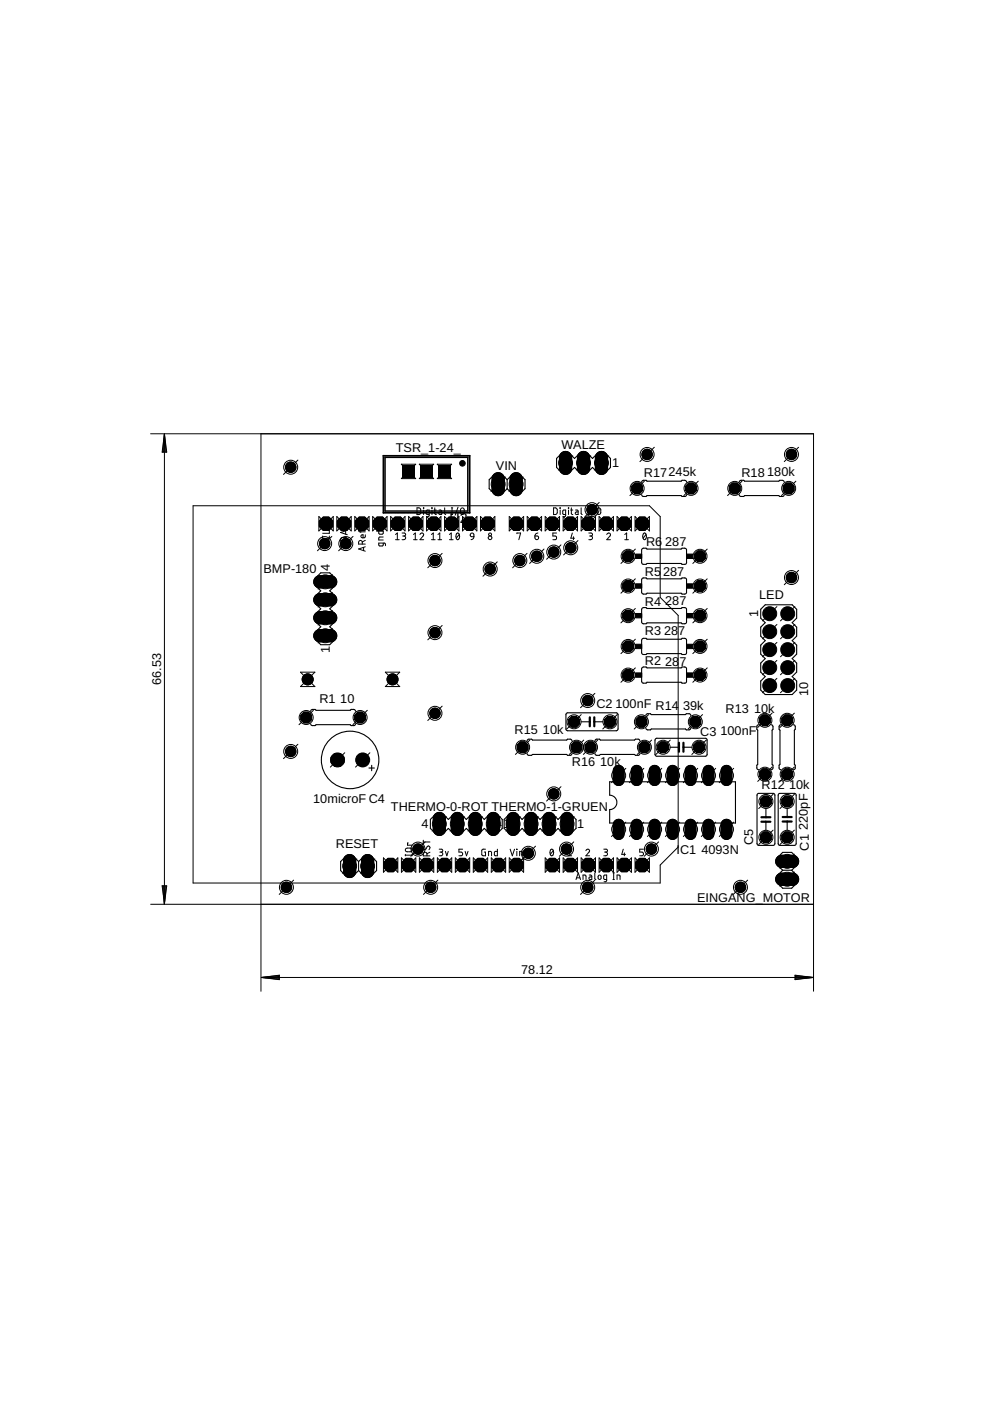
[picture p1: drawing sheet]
<svg xmlns="http://www.w3.org/2000/svg" width="210mm" height="297mm" viewBox="0 0 210 297" stroke-linecap="round" stroke-linejoin="round" font-family="sans-serif">
<g fill="none" stroke="#000" stroke-width=".21">
<path d="M31.9 92h140.6v118.2M34.9 92.1v99.5M34.9 92.1l.4 3.8h-.9zM34.9 92.1l-.2 3.8M34.9 92.1l.2 3.8M34.9 92.1l-.4 3.8M34.9 92.1l.3 3.8M55.3 92v118.2M63.2 97.5l-3.1 3.1M85.1 98.4h3l-3 3.1h3zM88.9 98.4h3l-3 3.1h3zM92.7 98.4h3.1l-3.1 3.1h3.1z"/>
<path d="M121.4 96.6l-3 3.1M125.2 96.6l-3 3.1M129.1 96.6l-3.1 3.1M138.7 94.8l-3 3.1M169.3 94.8l-3 3.1M40.9 107.2h96.8l2.3 2.3v17.2l3.8 3.8v49.1l-3.8 3.8v3.8h-99.1zM67.6 109.5l3.1 3.1v-3.1l-3.1 3.1zM68.4 113.6v.5l.3 .2 .9-.1 .2-.1v-.5M68.5 114.9l-.1 .5 .3 .1 .5-.5a.33 .33 0 0 1 .5-.1 .33 .33 0 0 1 .1 .4l-.2 .3M69.8 112.4v.7h-1.4M70.4 113.7l-3.1 3.1M71.4 109.5l3.1 3.1v-3.1l-3.1 3.1z"/>
<path d="M72.3 115.4l-.1 .5 .3 .2 .5-.6a.38 .38 0 0 1 .7 0 .38 .38 0 0 1-.3 .6M72.3 114h1.1l.2 .2v.5h-1.4zM73.3 112.6v.7M73.6 112.4l-1.4 .5 1.4 .5M74.8 113.7l-3 3.1M75.2 109.5l3.1 3.1v-3.1l-3.1 3.1zM76 112.4l.3 .4h1.1M76.5 112.4v.5M76.8 115.4v-.4a.39 .39 0 0 0-.4-.4 .39 .39 0 0 0-.4 .4v.4h1.4M77.1 116.1v.7M77.4 113.4v.5l-.6 .1a.33 .33 0 0 1-.3-.4 .33 .33 0 0 1 .5-.2v.6M77.4 115.9l-1.4 .5 1.4 .5"/>
<path d="M77.4 114.6l-.6 .3M79 109.5l3.1 3.1v-3.1l-3.1 3.1zM79.8 112.6h1.5l-.1 .5-.8 .1-.1-.6M81.3 115.1l-.2 .6h-.8v-.6h1.2l.2 .2v.4M81.3 113.9h-.8l-.2 .2v.4h1M82.8 109.5l3.1 3.1v-3.1l-3.1 3.1zM83.9 113.3l.3-.3v1.4M83.9 114.4h.7M85.2 113h.5l.3 .3-.2 .3h-.4M85.6 113.6a.39 .39 0 0 1 .4 .4 .39 .39 0 0 1-.4 .4h-.4M86.6 109.5l3.1 3.1v-3.1l-3.1 3.1zM87.7 114.4h.8"/>
<path d="M87.7 113.3l.4-.3v1.4M88.4 107.7h.6l.2 .2v.9l-.2 .3h-.6zM89 113.3a.38 .38 0 0 1 .6-.3 .38 .38 0 0 1 .1 .6l-.7 .8h.8M89.8 107.7l.1 .1zM89.8 108.1v1M90.4 109.5l3.1 3.1v-3.1l-3.1 3.1zM91 109.1l-.6-.1 .1-.8 .5-.1v1.2l-.1 .2-.5 .1M91.5 114.4h.8M91.5 113.3l.4-.3v1.4M91.5 107.7l.1 .1zM91.6 108.1v1M92 108.1h.5"/>
<path d="M92.2 107.7v1.2l.3 .2M92.9 114.4h.7M92.9 113.3l.3-.3v1.4M93.1 108.1l.5 .2v.8l-.5-.1 .1-.4 .4-.1M93.7 117.3l-3 3.1M94.3 109.5v3.1l3-3.1v3.1zM94.3 107.7v1.2l.2 .2M95.3 114.4h.8M95.3 113.3l.4-.3v1.4M95.7 107.7h.3M95.7 109.1h.3M95.8 107.7v1.4"/>
<path d="M96.8 113.1l.1-.1a.72 .72 0 0 1 .6 .7 .72 .72 0 0 1-.6 .7l-.2-.4zM97.1 107.5l-.6 1.7M97.4 113.3l-.7 .8M97.8 107.8l.2-.1 .3 .1 .1 .9a.39 .39 0 0 1-.4 .4 .39 .39 0 0 1-.4-.4zM98.1 109.5v3.1l3-3.1v3.1zM99.8 113.1l.3-.1 .3 .1 .1 .7-.7-.1-.1-.3zM100.5 113.8l-.1 .4-.5 .2M101.9 109.5l3 3.1v-3.1l-3 3.1zM105.4 119.1l-3 3.1M107.1 101.1l-3 3.1M108 109.5l3 3.1v-3.1l-3 3.1zM109.6 113.2v-.2h.8l-.4 1.4"/>
<path d="M110.9 101.1l-3 3.1M111.7 117.3l-3 3.1M111.8 109.5l3 3.1v-3.1l-3 3.1zM113.4 113.6h.5a.39 .39 0 0 1 .3 .5 .39 .39 0 0 1-.4 .3 .39 .39 0 0 1-.4-.4zM114 113l-.3 .1-.3 .5M115.3 116.4l-3 3.1M115.6 109.5v3.1l3-3.1v3.1zM117.4 107.7h.5l.2 .2 .1 .8-.3 .4h-.5zM118 113h-.8v.6h.5a.4 .4 0 0 1 .3 .4 .4 .4 0 0 1-.3 .4h-.5M118.7 107.7h.1M118.8 108.1v1M118.9 115.5l-3 3.1"/>
<path d="M119.4 109.5l3 3.1v-3.1l-3 3.1zM119.9 109.1l-.6-.1 .1-.8 .5-.1v1.2l-.1 .2-.4 .1M120.5 107.7l.1 .1zM120.5 108.1v1M121 108.1h.5M121.1 107.7v1.2l.4 .2M121.3 113l-.3 1.1h.8M121.6 113.8v.6M122 108.1l.5 .1 .1 .2v.7h-.5l-.1-.2v-.3l.6-.1M122.5 114.6l-3 3.1M123.2 107.7v1.2l.2 .2M123.2 109.5v3.1l3.1-3.1v3.1z"/>
<path d="M124.6 107.7h.3M124.6 109.1h.3M124.8 107.7v1.4M124.8 113l.7 .1 .1 .2-.1 .3h-.5M125.2 113.6a.39 .39 0 0 1 .4 .4 .39 .39 0 0 1-.4 .4h-.4M126.1 107.5l-.7 1.7M126.7 107.8l.3-.1 .3 .1 .1 .9a.39 .39 0 0 1-.4 .4 .39 .39 0 0 1-.4-.4zM127 109.5l3.1 3.1v-3.1l-3.1 3.1zM127 106.5l-3 3.1M128.7 113.3a.39 .39 0 0 1 .5-.3 .39 .39 0 0 1 .1 .6l-.6 .8h.7M130.8 109.5v3.1l3.1-3.1v3.1zM132.5 114.4h.7"/>
<path d="M132.5 113.3l.4-.3v1.4M134.6 109.5l3.1 3.1v-3.1l-3.1 3.1zM134.7 116.4l-3 3.1M136.4 113.1l.1-.1a.72 .72 0 0 1 .6 .7 .72 .72 0 0 1-.6 .7l-.2-.4zM136.6 102l-3 3.1M137 113.3l-.6 .8M148 102l-3 3.1M149.9 116.4l-3 3.1M157.3 102l-3 3.1M168.7 102l-3 3.1M70.5 133.3l-3.1 3M70.5 129.5l-3.1 3"/>
<path d="M70.5 125.6l-3.1 3.1M70.5 121.8l-3.1 3.1M93.7 132.6l-3 3.1M134.7 135.5l-3 3.1M134.7 129l-3 3.1M134.7 122.7l-3 3.1M149.9 135.5l-3 3.1M149.9 129l-3 3.1M149.9 122.7l-3 3.1M164.7 128.6l-3 3M164.7 132.4l-3 3M164.7 136.2l-3 3.1"/>
<path d="M168.5 136.2l-3 3.1M168.5 128.6l-3 3M168.5 132.4l-3 3M169.3 120.9l-3 3.1M63.2 157.8l-3.1 3M63.7 142.5h3.1l-3.1 3.1h3.1zM66.4 150.6l-3 3M73.1 159.6l-3.1 3M77.9 150.6l-3.1 3M78.4 159.6l-3 3M81.7 142.5h3.1l-3.1 3.1h3.1zM93.7 149.7l-3 3.1"/>
<path d="M112.3 156.9l-3 3.1M123.2 151.5l-3 3.1M123.8 156.9l-3.1 3.1M126.1 147l-3 3.1M126.7 156.9l-3 3.1M130.9 151.5l-3.1 3.1M134.7 141.6l-3 3.1M137.5 151.5l-3 3.1M138.2 156.9l-3.1 3.1M142.1 156.9l-3 3.1M148.9 151.5l-3 3.1M149.7 156.9l-3 3.1"/>
<path d="M149.9 141.6l-3 3.1M163.7 151.2l-3 3M164.7 140l-3 3.1M164.7 143.8l-3 3.1M168.4 151.2l-3 3M168.5 140l-3 3.1M168.5 143.8l-3 3.1M86 179.9l1-.1a.39 .39 0 0 1 .4 .4 .39 .39 0 0 1-.4 .4l-1-.1zM86.6 178.7h-.2v.5h1M89.7 178.1v.8M89.7 178.5h1.5M89.9 179.5l-.1 .1a.34 .34 0 0 0 .1 .5 .34 .34 0 0 0 .4-.1l.3-.5a.39 .39 0 0 1 .6 .1 .39 .39 0 0 1-.2 .5"/>
<path d="M90.1 178.5l-3 3M94.7 173.2l-3.1 3M98.5 173.2l-3.1 3M102.3 173.2l-3 3M106.1 173.2l-3 3M110.3 173.2l-3 3M113.5 179.4l-3 3M114.1 173.2l-3 3M117.9 173.2l-3 3M118.9 166.8l-3 3M121.6 178.5l-3 3M121.8 173.2l-3.1 3"/>
<path d="M132.7 174.3l-3.1 3.1M132.7 162.9l-3.1 3M136.5 174.3l-3 3.1M136.5 162.9l-3 3M139.6 178.5l-3 3M140.3 174.3l-3 3.1M140.3 162.9l-3 3M144.1 174.3l-3 3.1M144.1 162.9l-3 3M147.9 174.3l-3 3.1M147.9 162.9l-3 3M151.7 162.9l-3 3"/>
<path d="M151.7 174.3l-3 3.1M155.6 174.3l-3.1 3.1M155.6 162.9l-3.1 3M163.7 162.6l-3 3.1M163.9 168.4l-3 3M163.9 176l-3 3M168.4 162.6l-3 3.1M168.4 176l-3 3M168.4 168.4l-3 3M31.9 191.7h140.6M34.4 187.8h.9l-.4 3.8zM34.5 187.8l.4 3.8"/>
<path d="M34.7 187.8l.2 3.8M35.1 187.8l-.2 3.8M35.2 187.8l-.3 3.8M62.3 186.6l-3.1 3M75.6 182.1l-3 3M79.5 182.1l-3.1 3M81.3 181.9l3 3v-3l-3 3zM85.1 181.9l3.1 3v-3l-3.1 3zM85.9 181.3h1.5M85.9 181.1v.4M87.4 181.1v.4M88.9 181.9l3.1 3v-3l-3.1 3z"/>
<path d="M90.5 181.5v-.4a.39 .39 0 0 0-.4-.4 .39 .39 0 0 0-.4 .4v.4h1.5M91.2 180.7l-.7 .3M92.7 181.9l3.1 3v-3l-3.1 3zM92.8 186.6l-3 3M93.1 180l.6 .1 .2 .2-.2 .3-.4 .1M93.5 180.7a.39 .39 0 0 1 .4 .3 .39 .39 0 0 1-.4 .4h-.4M94.4 180.5l.3 .9 .3-.9M96.5 181.9l3.1 3v-3l-3.1 3zM98.1 180h-.8v.7h.5a.4 .4 0 0 1 .3 .3 .4 .4 0 0 1-.3 .4h-.5M98.6 180.5l.3 .9 .3-.9M100.4 181.9l3 3v-3l-3 3zM102.9 180l-.6 .1-.1 .1v.9l.1 .3h.6v-.7h-.2"/>
<path d="M103.6 181.4v-.9l.6 .1v.8M104.2 181.9l3 3v-3l-3 3zM105.5 180v1.4h-.6v-.8l.6-.1M108 181.9v3l3-3v3zM108.2 180l.4 1.4 .5-1.4M109.5 180l.1 .1zM109.6 180.5v.9M110.2 181.4v-.9l.6 .1v.8M115.6 181.9l3 3v-3l-3 3zM116.8 180.1h.1a.71 .71 0 0 1 .5 .6 .71 .71 0 0 1-.5 .7l-.3-.7zM117.3 180.4l-.6 .7M119.4 181.9v3l3-3v3z"/>
<path d="M120.4 181.4h.8M120.4 180.4l.4-.4v1.4M122.1 186.5l.5-1.4 .5 1.4M122.3 186.1h.7M123.2 181.9v3l3.1-3v3zM123.6 186.5v-1l.6 .2v.8M124.2 180.4a.38 .38 0 0 1 .6-.3 .38 .38 0 0 1 .1 .6l-.7 .7h.8M124.9 185.5l.5 .2 .1 .8-.6-.1 .1-.5h.5M126.1 185.1v1.1l.2 .3M126.1 186.6l-3 3M126.9 185.6l.3-.1 .2 .2v.6l-.2 .2-.3-.1-.1-.2zM127 181.9v3l3.1-3v3z"/>
<path d="M128 180l.6 .1 .2 .2-.2 .3-.4 .1M128.4 180.7a.39 .39 0 0 1 .4 .3 .39 .39 0 0 1-.4 .4h-.4M128.6 186.5l-.6-.1 .1-.8 .5-.1v1.2l-.1 .2h-.4M129.9 186.5h.4M129.9 185.1h.4M130.1 185.1v1.4M130.8 186.5v-1l.6 .2 .1 .8M130.8 181.9v3l3.1-3v3zM132.1 180l-.3 1.1h.8M132.4 180.8v.6M134.6 181.9v3l3.1-3v3zM136.4 180h-.8v.7h.5a.4 .4 0 0 1 .3 .3 .4 .4 0 0 1-.3 .4h-.5"/>
<path d="M158.5 186.6l-3 3M168.4 184.9l-3 3M168.4 181.1l-3 3M55.4 207.2h117M55.4 207.2l3.8-.4v.9zM55.4 207.2l3.8 .2M55.4 207.2l3.8 .4M59.2 207l-3.8 .2M59.2 206.8l-3.8 .4M168.6 206.8l3.8 .4-3.8 .5zM168.6 207l3.8 .2M168.6 206.8l3.8 .4"/>
<path d="M172.4 207.2l-3.8 .2M172.4 207.2l-3.8 .4"/>
<circle cx="61.6" cy="99.1" r="1.48"/>
<circle cx="119.9" cy="98.2" r="1.48"/>
<circle cx="123.7" cy="98.2" r="1.48"/>
<circle cx="127.5" cy="98.2" r="1.48"/>
<circle cx="137.2" cy="96.4" r="1.48"/>
<circle cx="167.8" cy="96.4" r="1.48"/>
<circle cx="68.8" cy="115.3" r="1.48"/>
<circle cx="73.3" cy="115.3" r="1.48"/>
<circle cx="92.2" cy="118.9" r="1.48"/>
<circle cx="103.9" cy="114" r=".39"/>
<circle cx="103.9" cy="113.3" r=".31"/>
<circle cx="105.6" cy="102.7" r="1.48"/>
<circle cx="109.4" cy="102.7" r="1.48"/>
<circle cx="110.2" cy="118.9" r="1.48"/>
<circle cx="113.8" cy="117.9" r="1.48"/>
<circle cx="117.4" cy="117.1" r="1.48"/>
<circle cx="121" cy="116.1" r="1.48"/>
<circle cx="125.5" cy="108.1" r="1.48"/>
<circle cx="133.2" cy="117.9" r="1.48"/>
<circle cx="135.1" cy="103.5" r="1.48"/>
<circle cx="146.5" cy="103.5" r="1.48"/>
<circle cx="148.4" cy="117.9" r="1.48"/>
<circle cx="155.8" cy="103.5" r="1.48"/>
<circle cx="167.2" cy="103.5" r="1.48"/>
<circle cx="69" cy="127.2" r="1.48"/>
<circle cx="69" cy="123.4" r="1.48"/>
<circle cx="69" cy="134.8" r="1.48"/>
<circle cx="69" cy="131" r="1.48"/>
<circle cx="92.2" cy="134.1" r="1.48"/>
<circle cx="103.9" cy="120.7" r="1.48"/>
<circle cx="133.2" cy="124.2" r="1.48"/>
<circle cx="133.2" cy="137.1" r="1.48"/>
<circle cx="133.2" cy="130.5" r="1.48"/>
<circle cx="148.4" cy="130.5" r="1.48"/>
<circle cx="148.4" cy="124.2" r="1.48"/>
<circle cx="148.4" cy="137.1" r="1.48"/>
<circle cx="163.2" cy="133.9" r="1.48"/>
<circle cx="163.2" cy="137.7" r="1.48"/>
<circle cx="163.2" cy="130.1" r="1.48"/>
<circle cx="167" cy="133.9" r="1.48"/>
<circle cx="167" cy="130.1" r="1.48"/>
<circle cx="167" cy="137.7" r="1.48"/>
<circle cx="167.8" cy="122.4" r="1.48"/>
<circle cx="61.6" cy="159.3" r="1.48"/>
<circle cx="64.9" cy="152.1" r="1.48"/>
<circle cx="76.3" cy="152.1" r="1.48"/>
<circle cx="92.2" cy="151.2" r="1.48"/>
<circle cx="110.8" cy="158.4" r="1.48"/>
<circle cx="121.7" cy="153" r="1.48"/>
<circle cx="122.2" cy="158.4" r="1.48"/>
<circle cx="124.6" cy="148.5" r="1.48"/>
<circle cx="125.2" cy="158.4" r="1.48"/>
<circle cx="129.3" cy="153" r="1.48"/>
<circle cx="133.2" cy="143.1" r="1.48"/>
<circle cx="136" cy="153" r="1.48"/>
<circle cx="136.6" cy="158.4" r="1.48"/>
<circle cx="140.6" cy="158.4" r="1.48"/>
<circle cx="147.4" cy="153" r="1.48"/>
<circle cx="148.2" cy="158.4" r="1.48"/>
<circle cx="148.4" cy="143.1" r="1.48"/>
<circle cx="162.2" cy="152.7" r="1.48"/>
<circle cx="163.2" cy="145.4" r="1.48"/>
<circle cx="163.2" cy="141.5" r="1.48"/>
<circle cx="166.9" cy="152.7" r="1.48"/>
<circle cx="167" cy="141.5" r="1.48"/>
<circle cx="167" cy="145.4" r="1.48"/>
<circle cx="71.6" cy="161.1" r="1.48"/>
<circle cx="76.9" cy="161.1" r="1.48"/>
<circle cx="93.2" cy="174.7" r="1.48"/>
<circle cx="97" cy="174.7" r="1.48"/>
<circle cx="100.8" cy="174.7" r="1.48"/>
<circle cx="104.6" cy="174.7" r="1.48"/>
<circle cx="108.8" cy="174.7" r="1.48"/>
<circle cx="112.6" cy="174.7" r="1.48"/>
<circle cx="116.4" cy="174.7" r="1.48"/>
<circle cx="117.4" cy="168.3" r="1.48"/>
<circle cx="120.2" cy="174.7" r="1.48"/>
<circle cx="131.2" cy="164.4" r="1.48"/>
<circle cx="131.2" cy="175.8" r="1.48"/>
<circle cx="135" cy="175.8" r="1.48"/>
<circle cx="135" cy="164.4" r="1.48"/>
<circle cx="138.8" cy="175.8" r="1.48"/>
<circle cx="138.8" cy="164.4" r="1.48"/>
<circle cx="142.6" cy="175.8" r="1.48"/>
<circle cx="142.6" cy="164.4" r="1.48"/>
<circle cx="146.4" cy="164.4" r="1.48"/>
<circle cx="146.4" cy="175.8" r="1.48"/>
<circle cx="150.2" cy="175.8" r="1.48"/>
<circle cx="150.2" cy="164.4" r="1.48"/>
<circle cx="154" cy="175.8" r="1.48"/>
<circle cx="154" cy="164.4" r="1.48"/>
<circle cx="162.2" cy="164.1" r="1.48"/>
<circle cx="162.4" cy="169.9" r="1.48"/>
<circle cx="162.4" cy="177.5" r="1.48"/>
<circle cx="166.9" cy="177.5" r="1.48"/>
<circle cx="166.9" cy="169.9" r="1.48"/>
<circle cx="166.9" cy="164.1" r="1.48"/>
<circle cx="60.7" cy="188.1" r="1.48"/>
<circle cx="74.1" cy="183.6" r="1.48"/>
<circle cx="77.9" cy="183.6" r="1.48"/>
<circle cx="88.6" cy="180" r="1.48"/>
<circle cx="91.3" cy="188.1" r="1.48"/>
<circle cx="112" cy="180.9" r="1.48"/>
<circle cx="120.1" cy="180" r="1.48"/>
<circle cx="124.6" cy="188.1" r="1.48"/>
<circle cx="138.1" cy="180" r="1.48"/>
<circle cx="157" cy="188.1" r="1.48"/>
<circle cx="166.9" cy="186.4" r="1.48"/>
<circle cx="166.9" cy="182.6" r="1.48"/>
</g>
<g fill="#000" stroke="#000" stroke-width=".21">
<path d="M81.2 96.6h.2l-.1 12.2zM85.4 98.7h2.4v2.5h-2.4zM89.2 98.7h2.4v2.5h-2.4zM93 98.7h2.4v2.5h-2.4zM81.2 96.6l18.5 .1zM118.9 96.2a1.29 1.29 0 0 1 1.4-.4 1.29 1.29 0 0 1 .9 1.1v2.5a1.3 1.3 0 0 1-1.3 1.2 1.3 1.3 0 0 1-1.3-1.2v-2.5zM122.7 96.2a1.29 1.29 0 0 1 1.4-.4 1.29 1.29 0 0 1 .9 1.1v2.5a1.3 1.3 0 0 1-1.3 1.2 1.3 1.3 0 0 1-1.3-1.2v-2.5zM126.5 96.2a1.29 1.29 0 0 1 1.4-.4 1.29 1.29 0 0 1 .9 1.1v2.5a1.3 1.3 0 0 1-1.3 1.2 1.3 1.3 0 0 1-1.3-1.2v-2.5zM81.2 108.7l18.5 .1zM99.5 96.6h.2l-.1 12.2zM104.6 100.7a1.29 1.29 0 0 1 1.4-.4 1.29 1.29 0 0 1 .9 1.1v2.5a1.3 1.3 0 0 1-1.3 1.2 1.3 1.3 0 0 1-1.3-1.2v-2.5zM108.4 100.7a1.29 1.29 0 0 1 1.4-.4 1.29 1.29 0 0 1 .9 1.1v2.5a1.3 1.3 0 0 1-1.3 1.2 1.3 1.3 0 0 1-1.3-1.2v-2.5z"/>
<path d="M134.7 117.5h1.4v.9h-1.4zM145.6 117.5h1.3v.9h-1.3zM66.8 134l.9-.5h2.5a1.3 1.3 0 0 1 1.2 1.3 1.3 1.3 0 0 1-1.2 1.3h-2.5a1.29 1.29 0 0 1-.9-2.1zM66.8 130.2l.9-.5h2.5a1.3 1.3 0 0 1 1.2 1.3 1.3 1.3 0 0 1-1.2 1.3h-2.5a1.29 1.29 0 0 1-.9-2.1zM66.8 126.3l.9-.4h2.5a1.3 1.3 0 0 1 1.2 1.3 1.3 1.3 0 0 1-1.2 1.3h-2.5a1.29 1.29 0 0 1-.9-2.2zM66.8 122.5l.9-.4h2.5a1.3 1.3 0 0 1 1.2 1.3 1.3 1.3 0 0 1-1.2 1.3h-2.5a1.29 1.29 0 0 1-.9-2.2zM134.7 136.6h1.4v.9h-1.4zM134.7 130.1h1.4v.9h-1.4zM134.7 123.8h1.4v.9h-1.4zM145.6 136.6h1.3v.9h-1.3zM145.6 130.1h1.3v.9h-1.3zM145.6 123.8h1.3v.9h-1.3z"/>
<path d="M134.7 142.7h1.4v.9h-1.4zM145.6 142.7h1.3v.9h-1.3zM92.2 172.7a1.29 1.29 0 0 1 1.3-.4 1.29 1.29 0 0 1 .9 1.1v2.6a1.3 1.3 0 0 1-1.2 1.1 1.3 1.3 0 0 1-1.3-1.1v-2.6zM96 172.7a1.29 1.29 0 0 1 1.3-.4 1.29 1.29 0 0 1 1 1.1v2.6a1.3 1.3 0 0 1-1.3 1.1 1.3 1.3 0 0 1-1.3-1.1v-2.6zM99.8 172.7a1.29 1.29 0 0 1 1.4-.4 1.29 1.29 0 0 1 .9 1.1v2.6a1.3 1.3 0 0 1-1.3 1.1 1.3 1.3 0 0 1-1.3-1.1v-2.6zM103.6 172.7a1.29 1.29 0 0 1 1.4-.4 1.29 1.29 0 0 1 .9 1.1v2.6a1.3 1.3 0 0 1-1.3 1.1 1.3 1.3 0 0 1-1.3-1.1v-2.6zM107.8 172.7a1.29 1.29 0 0 1 1.4-.4 1.29 1.29 0 0 1 .9 1.1v2.6a1.3 1.3 0 0 1-1.3 1.1 1.3 1.3 0 0 1-1.3-1.1v-2.6zM111.6 172.7a1.29 1.29 0 0 1 1.4-.4 1.29 1.29 0 0 1 .9 1.1v2.6a1.3 1.3 0 0 1-1.3 1.1 1.3 1.3 0 0 1-1.3-1.1v-2.6zM115.4 172.7a1.29 1.29 0 0 1 1.4-.4 1.29 1.29 0 0 1 .9 1.1v2.6a1.3 1.3 0 0 1-1.3 1.1 1.3 1.3 0 0 1-1.3-1.1v-2.6zM119.2 172.7a1.29 1.29 0 0 1 1.4-.4 1.29 1.29 0 0 1 .9 1.1v2.6a1.3 1.3 0 0 1-1.3 1.1 1.3 1.3 0 0 1-1.3-1.1v-2.6zM130.3 174.2a1.15 1.15 0 0 1 1.2-.5 1.15 1.15 0 0 1 .8 1v2.3a1.15 1.15 0 0 1-1.1 1 1.15 1.15 0 0 1-1.2-1v-2.3zM130.3 162.7a1.15 1.15 0 0 1 1.2-.4 1.15 1.15 0 0 1 .8 1v2.2a1.15 1.15 0 0 1-1.1 1 1.15 1.15 0 0 1-1.2-1v-2.2z"/>
<path d="M134.1 174.2a1.15 1.15 0 0 1 1.2-.5 1.15 1.15 0 0 1 .8 1v2.3a1.15 1.15 0 0 1-1.1 1 1.15 1.15 0 0 1-1.2-1v-2.3zM134.1 162.7a1.15 1.15 0 0 1 1.2-.4 1.15 1.15 0 0 1 .8 1v2.2a1.15 1.15 0 0 1-1.1 1 1.15 1.15 0 0 1-1.2-1v-2.2zM137.9 174.2a1.15 1.15 0 0 1 1.2-.5 1.15 1.15 0 0 1 .8 1v2.3a1.15 1.15 0 0 1-1.1 1 1.15 1.15 0 0 1-1.2-1v-2.3zM137.9 162.7a1.15 1.15 0 0 1 1.2-.4 1.15 1.15 0 0 1 .8 1v2.2a1.15 1.15 0 0 1-1.1 1 1.15 1.15 0 0 1-1.2-1v-2.2zM141.7 174.2a1.15 1.15 0 0 1 1.2-.5 1.15 1.15 0 0 1 .8 1v2.3a1.15 1.15 0 0 1-1.1 1 1.15 1.15 0 0 1-1.1-1v-2.3zM141.7 162.7a1.15 1.15 0 0 1 1.2-.4 1.15 1.15 0 0 1 .8 1v2.2a1.15 1.15 0 0 1-1.1 1 1.15 1.15 0 0 1-1.1-1v-2.2zM145.5 174.2a1.15 1.15 0 0 1 1.2-.5 1.15 1.15 0 0 1 .9 1v2.3a1.15 1.15 0 0 1-1.2 1 1.15 1.15 0 0 1-1.1-1v-2.3zM145.5 162.7a1.15 1.15 0 0 1 1.2-.4 1.15 1.15 0 0 1 .9 1v2.2a1.15 1.15 0 0 1-1.2 1 1.15 1.15 0 0 1-1.1-1v-2.2zM149.3 174.2a1.15 1.15 0 0 1 1.2-.5 1.15 1.15 0 0 1 .9 1v2.3a1.15 1.15 0 0 1-1.2 1 1.15 1.15 0 0 1-1.1-1v-2.3zM149.3 162.7a1.15 1.15 0 0 1 1.2-.4 1.15 1.15 0 0 1 .9 1v2.2a1.15 1.15 0 0 1-1.2 1 1.15 1.15 0 0 1-1.1-1v-2.2zM153.1 174.2a1.15 1.15 0 0 1 1.2-.5 1.15 1.15 0 0 1 .9 1v2.3a1.15 1.15 0 0 1-1.2 1 1.15 1.15 0 0 1-1.1-1v-2.3zM153.1 162.7a1.15 1.15 0 0 1 1.2-.4 1.15 1.15 0 0 1 .9 1v2.2a1.15 1.15 0 0 1-1.2 1 1.15 1.15 0 0 1-1.1-1v-2.2z"/>
<path d="M73.1 181.7a1.29 1.29 0 0 1 1.4-.5 1.29 1.29 0 0 1 .9 1.2v2.5a1.3 1.3 0 0 1-1.3 1.2 1.3 1.3 0 0 1-1.3-1.2v-2.5zM76.9 181.7a1.29 1.29 0 0 1 1.4-.5 1.29 1.29 0 0 1 .9 1.2v2.5a1.3 1.3 0 0 1-1.3 1.2 1.3 1.3 0 0 1-1.3-1.2v-2.5zM164.8 185.6l.8-.5h2.6a1.3 1.3 0 0 1 1.1 1.3 1.3 1.3 0 0 1-1.1 1.3h-2.6a1.29 1.29 0 0 1-.8-2.1zM164.8 181.8l.8-.5h2.6a1.3 1.3 0 0 1 1.1 1.3 1.3 1.3 0 0 1-1.1 1.3h-2.6a1.29 1.29 0 0 1-.8-2.1z"/>
<circle cx="69.1" cy="111" r="1.54"/>
<circle cx="72.9" cy="111" r="1.54"/>
<circle cx="76.8" cy="111" r="1.54"/>
<circle cx="80.5" cy="111" r="1.54"/>
<circle cx="84.3" cy="111" r="1.54"/>
<circle cx="88.2" cy="111" r="1.54"/>
<circle cx="92" cy="111" r="1.54"/>
<circle cx="95.8" cy="111" r="1.54"/>
<circle cx="99.6" cy="111" r="1.54"/>
<circle cx="103.4" cy="111" r="1.54"/>
<circle cx="109.5" cy="111" r="1.54"/>
<circle cx="113.3" cy="111" r="1.54"/>
<circle cx="117.1" cy="111" r="1.54"/>
<circle cx="120.9" cy="111" r="1.54"/>
<circle cx="124.7" cy="111" r="1.54"/>
<circle cx="128.5" cy="111" r="1.54"/>
<circle cx="132.4" cy="111" r="1.54"/>
<circle cx="133.2" cy="117.9" r="1.23"/>
<circle cx="135.1" cy="103.5" r="1.23"/>
<circle cx="136.2" cy="111" r="1.54"/>
<circle cx="146.5" cy="103.5" r="1.23"/>
<circle cx="148.4" cy="117.9" r="1.23"/>
<circle cx="155.8" cy="103.5" r="1.23"/>
<circle cx="167.2" cy="103.5" r="1.23"/>
<circle cx="133.2" cy="130.5" r="1.23"/>
<circle cx="133.2" cy="137.1" r="1.23"/>
<circle cx="133.2" cy="124.2" r="1.23"/>
<circle cx="148.4" cy="137.1" r="1.23"/>
<circle cx="148.4" cy="130.5" r="1.23"/>
<circle cx="148.4" cy="124.2" r="1.23"/>
<circle cx="163.2" cy="137.7" r="1.4"/>
<circle cx="163.2" cy="133.9" r="1.4"/>
<circle cx="163.2" cy="130.1" r="1.4"/>
<circle cx="167" cy="130.1" r="1.4"/>
<circle cx="167" cy="133.9" r="1.4"/>
<circle cx="167" cy="137.7" r="1.4"/>
<circle cx="64.9" cy="152.1" r="1.23"/>
<circle cx="76.3" cy="152.1" r="1.23"/>
<circle cx="110.8" cy="158.4" r="1.23"/>
<circle cx="121.7" cy="153" r="1.23"/>
<circle cx="122.2" cy="158.4" r="1.23"/>
<circle cx="125.2" cy="158.4" r="1.23"/>
<circle cx="129.3" cy="153" r="1.23"/>
<circle cx="133.2" cy="143.1" r="1.23"/>
<circle cx="136" cy="153" r="1.23"/>
<circle cx="136.6" cy="158.4" r="1.23"/>
<circle cx="140.6" cy="158.4" r="1.23"/>
<circle cx="147.4" cy="153" r="1.23"/>
<circle cx="148.2" cy="158.4" r="1.23"/>
<circle cx="148.4" cy="143.1" r="1.23"/>
<circle cx="162.2" cy="152.7" r="1.23"/>
<circle cx="163.2" cy="141.5" r="1.4"/>
<circle cx="163.2" cy="145.4" r="1.4"/>
<circle cx="166.9" cy="152.7" r="1.23"/>
<circle cx="167" cy="145.4" r="1.4"/>
<circle cx="167" cy="141.5" r="1.4"/>
<circle cx="71.6" cy="161.1" r="1.47"/>
<circle cx="162.2" cy="164.1" r="1.23"/>
<circle cx="162.4" cy="169.9" r="1.23"/>
<circle cx="162.4" cy="177.5" r="1.23"/>
<circle cx="166.9" cy="164.1" r="1.23"/>
<circle cx="166.9" cy="169.9" r="1.23"/>
<circle cx="166.9" cy="177.5" r="1.23"/>
<circle cx="82.8" cy="183.4" r="1.54"/>
<circle cx="86.6" cy="183.4" r="1.54"/>
<circle cx="90.4" cy="183.4" r="1.54"/>
<circle cx="94.3" cy="183.4" r="1.54"/>
<circle cx="98.1" cy="183.4" r="1.54"/>
<circle cx="101.9" cy="183.4" r="1.54"/>
<circle cx="105.7" cy="183.4" r="1.54"/>
<circle cx="109.5" cy="183.4" r="1.54"/>
<circle cx="117.1" cy="183.4" r="1.54"/>
<circle cx="120.9" cy="183.4" r="1.54"/>
<circle cx="124.7" cy="183.4" r="1.54"/>
<circle cx="128.5" cy="183.4" r="1.54"/>
<circle cx="132.4" cy="183.4" r="1.54"/>
<circle cx="136.2" cy="183.4" r="1.54"/>
</g>
<g fill="#000" stroke="#000" stroke-width=".21">
<circle cx="61.6" cy="99.1" r="1.1"/>
<circle cx="98" cy="98.2" r=".59"/>
<circle cx="137.2" cy="96.4" r="1.1"/>
<circle cx="167.8" cy="96.4" r="1.1"/>
<circle cx="68.8" cy="115.3" r="1.1"/>
<circle cx="73.3" cy="115.3" r="1.1"/>
<circle cx="92.2" cy="118.9" r="1.1"/>
<circle cx="110.2" cy="118.9" r="1.1"/>
<circle cx="113.8" cy="117.9" r="1.1"/>
<circle cx="117.4" cy="117.1" r="1.1"/>
<circle cx="121" cy="116.1" r="1.1"/>
<circle cx="125.5" cy="108.1" r="1.1"/>
<circle cx="92.2" cy="134.1" r="1.1"/>
<circle cx="103.9" cy="120.7" r="1.1"/>
<circle cx="167.8" cy="122.4" r="1.1"/>
<circle cx="61.6" cy="159.3" r="1.1"/>
<circle cx="65.2" cy="144" r="1.16"/>
<circle cx="83.2" cy="144" r="1.16"/>
<circle cx="92.2" cy="151.2" r="1.1"/>
<circle cx="124.6" cy="148.5" r="1.1"/>
<circle cx="76.9" cy="161.1" r="1.35"/>
<circle cx="117.4" cy="168.3" r="1.1"/>
<circle cx="60.7" cy="188.1" r="1.1"/>
<circle cx="88.6" cy="180" r="1.1"/>
<circle cx="91.3" cy="188.1" r="1.1"/>
<circle cx="112" cy="180.9" r="1.1"/>
<circle cx="120.1" cy="180" r="1.1"/>
<circle cx="124.6" cy="188.1" r="1.1"/>
<circle cx="138.1" cy="180" r="1.1"/>
<circle cx="157" cy="188.1" r="1.1"/>
</g>
<g fill="none" stroke="#000" stroke-width=".23">
<path d="M118 97.2l1-1h1.9l.9 1 1-1h1.9l.9 1 1-1h1.9l.9 1v1.9l-.9 1h-1.9l-1-1-.9 1h-1.9l-1-1-.9 1h-1.9l-1-1zM107.5 101.7l-.9-.9h-1.9l-1 .9v1.9l1 1h1.9l.9-1M107.5 101.7l1-.9h1.9l.9 .9v1.9l-.9 1h-1.9l-1-1M107.5 101.7v1.9M136 104.9l.4 .4h.6l.2-.2h7.2l.2 .2h.6l.3-.1 .1-.3M136 102.2l.4-.4h.6l.2 .2h7.2l.2-.2h.6l.4 .4M136.2 116.4l.8-.2 .2 .2h7.2l.2-.2 .7 .1 .3 .3-.1 2.8-.3 .3h-.6l-.2-.2h-7.2l-.2 .2-.7-.1-.3-.3v-2.7zM156.7 104.9l.1 .3 .3 .1h.6l.2-.2h7.2l.2 .2h.6l.3-.1 .1-.3M156.7 102.2l.4-.4h.6l.2 .2h7.2l.2-.2h.6l.4 .4M68 121.5h1.9l1 .9v1.9l-1 1 1 .9v1.9l-1 1 1 .9v1.9l-1 1 1 .9v1.9l-1 1h-1.9l-.9-1v-1.9l.9-.9-.9-1v-1.9l.9-.9-.9-1v-1.9l.9-.9-.9-1v-1.9zM136.2 135.5l.8-.2 .2 .2h7.2l.2-.2 .7 .1 .3 .3-.1 2.8-.3 .3h-.6l-.2-.2h-7.2l-.2 .2-.7-.1-.3-.3v-2.7zM136.2 128.9l.8-.1 .2 .2h7.2l.2-.2 .7 .1 .3 .3-.1 2.8-.3 .2h-.6l-.2-.1h-7.2l-.2 .1h-.7l-.3-.3v-2.7z"/>
<path d="M136.2 122.6l.8-.1 .2 .2h7.2l.2-.2 .7 .1 .3 .3-.1 2.8-.3 .3h-.6l-.2-.2h-7.2l-.2 .2-.7-.1-.3-.3v-2.7zM161.3 129.2l.9-1h5.8l.9 1v1.9l-.9 .9 .9 1v1.9l-.9 .9 .9 1v1.9l-.9 .9 .9 1v1.9l-.9 .9 .9 1v1.9l-.9 1h-5.8l-.9-1v-1.9l.9-1-.9-.9v-1.9l.9-1-.9-.9v-1.9l.9-1-.9-.9v-1.9l.9-1-.9-.9zM65.9 150.8l.4-.4h.5l.2 .2h7.3l.1-.2h.6l.4 .4M65.9 153.5l.1 .2 .3 .1h.5l.2-.2h7.3l.1 .2h.6l.4-.3M111.8 157.1l.1-.3 .2-.1h.6l.2 .2h7.2l.2-.2h.6l.4 .4M111.8 159.8l.1 .2 .2 .1h.6l.2-.1h7.2l.2 .1h.6l.4-.3M120.1 151.2h10.7l.2 .3v3.2l-.3 .2h-10.5l-.2-.3zM123.2 153h1.9M126 153h1.8M126.2 157.1l.1-.3 .2-.1h.6l.2 .2h7.2l.2-.2h.6l.4 .4M126.2 159.8l.1 .2 .2 .1h.6l.2-.1h7.2l.2 .1h.6l.4-.3M136.2 141.5l.8-.1 .2 .2h7.2l.2-.2 .7 .1 .3 .3-.1 2.8-.3 .2h-.6l-.2-.1h-7.2l-.2 .1h-.7l-.3-.3v-2.7z"/>
<path d="M136.9 154.4l.2 .2 .2 .1h.6l.2-.1h7.2l.2 .1h.6l.4-.3M136.9 151.7l.2-.3 .2-.1h.6l.2 .2h7.2l.2-.2h.6l.4 .4M139 156.6l10.7-.1 .2 .4v3.2l-.4 .2h-10.4l-.2-.3v-3.1zM142.1 158.4h1.9M144.9 158.4h1.8M160.8 153.7l-.2 .1-.1 .3v.5l.2 .2v7.3l-.2 .1v.6l.1 .3 .2 .1M163.5 153.7l.3 .1 .1 .3v.5l-.2 .2v7.3l.2 .1v.6l-.1 .3-.3 .1M165.6 153.7l-.3 .1-.1 .3v.5l.2 .2v7.3l-.2 .1v.6l.1 .3 .3 .1M168.2 153.7l.3 .1 .1 .3v.5l-.2 .2v7.3l.2 .1v.6l-.1 .3-.3 .1M78.2 162.8h1.2M78.8 162.3v1.1M91.2 173.7l1-.9h1.9l1 .9 .9-.9h1.9l1 .9 .9-.9h1.9l1 .9 .9-.9h1.9l1 .9v1.9l-1 1h-1.9l-.9-1-1 1h-1.9l-.9-1-1 1h-1.9l-.9-1-1 1h-1.9l-1-1z"/>
<path d="M106.9 173.7l.9-.9h1.9l1 .9 1-.9h1.9l.9 .9 1-.9h1.9l.9 .9 1-.9h1.9l.9 .9v1.9l-.9 1h-1.9l-1-1-.9 1h-1.9l-1-1-.9 1h-1.9l-1-1-1 1h-1.9l-.9-1zM129.3 165.8h26.6v8.7h-26.6v-2.9a1.52 1.52 0 0 0 1.5-1.5 1.52 1.52 0 0 0-1.5-1.5zM160.6 168.3l3.3-.1 .4 .2v10.5l-.2 .3h-3.2l-.4-.2zM162.4 171.4v1.9M162.4 174.2v1.8M165.1 168.3l3.3-.1 .4 .2v10.5l-.2 .3h-3.2l-.4-.2zM166.9 171.4v1.8M166.9 174.2v1.8M76 182.7l-.9-1h-1.9l-1 1v1.9l1 .9h1.9l.9-.9M76 182.7l1-1h1.9l.9 1v1.9l-.9 .9h-1.9l-1-.9M76 182.7v1.9M165.9 184.5l-.9-.9v-1.9l.9-1h2l.9 1v1.9l-.9 .9"/>
<path d="M165.9 184.5l-.9 1v1.9l.9 .9h2l.9-.9v-1.9l-.9-1M165.9 184.5h2"/>
<circle cx="74.2" cy="161.1" r="6.1"/>
</g>
<path d="M81.6 97h17.6v11.4h-17.6z" fill="none" stroke="#000" stroke-width=".32"/>
<path d="M125.1 152.1v1.9M126 152.1v1.9M144 157.5v1.9M144.9 157.5v1.9M161.4 173.3h1.9M161.4 174.2h1.9M165.9 174.2h2M165.9 173.2h2" fill="none" stroke="#000" stroke-width=".47"/>
<g font-size="3">
<text x="95.3" y="111">U</text>
<text x="97.5" y="111">2</text>
</g>
<g font-size="2.7">
<text x="83.9" y="95.8">TSR_1-24_</text>
<text x="119.1" y="95.1">WALZE</text>
<text x="105.2" y="99.7">VIN</text>
<text x="129.8" y="99.1">1</text>
<text x="136.5" y="101">R17245k</text>
<text x="157.2" y="101">R18</text>
<text x="162.7" y="101">180k</text>
<text x="137" y="115.8">R6</text>
<text x="141" y="115.8">287</text>
<text x="55.9" y="121.5">BMP-180</text>
<text x="69.9" y="121.1" transform="rotate(-90 69.9 121.1)">4</text>
<text x="136.8" y="122.1">R5</text>
<text x="140.6" y="122">287</text>
<text x="136.8" y="128.4">R4</text>
<text x="141" y="128.3">287</text>
<text x="160.7" y="130.9" transform="rotate(-90 160.7 130.9)">1</text>
<text x="161" y="127.1">LED</text>
<text x="136.8" y="134.7">R3</text>
<text x="140.8" y="134.6">28</text>
<text x="143.8" y="134.6">7</text>
<text x="69.9" y="138.4" transform="rotate(-90 69.9 138.4)">1</text>
<text x="136.8" y="141">R2</text>
<text x="141" y="141.2">28</text>
<text x="144" y="141.2">7</text>
<text x="34.2" y="145.2" transform="rotate(-90 34.2 145.2)">66.53</text>
<text x="67.7" y="149.1">R1</text>
<text x="72.1" y="149.1">10</text>
<text x="171.4" y="147.6" transform="rotate(-90 171.4 147.6)">10</text>
<text x="109.1" y="155.7">R15</text>
<text x="115.1" y="155.7">10k</text>
<text x="126.4" y="150.1">C2</text>
<text x="130.5" y="150">100nF R14</text>
<text x="144.8" y="150.5">39k</text>
<text x="148.5" y="156">C3</text>
<text x="152.8" y="155.9">100nF</text>
<text x="153.8" y="151.2">R13</text>
<text x="159.9" y="151.2">10k</text>
<text x="121.3" y="162.4">R16</text>
<text x="127.3" y="162.4">10k</text>
<text x="161.5" y="167.4">R12</text>
<text x="167.3" y="167.4">10k</text>
<text x="66.4" y="170.2">10microF C4</text>
<text x="82.9" y="171.9">THERMO-0-ROT THERMO-1-GRUEN</text>
<text x="71.2" y="179.8">RESET</text>
<text x="89.4" y="175.6">4</text>
<text x="105" y="175.6">4</text>
<text x="106.7" y="175.6">1</text>
<text x="122.3" y="175.6">1</text>
<text x="159.7" y="179.1" transform="rotate(-90 159.7 179.1)">C5</text>
<text x="171.3" y="175.9" transform="rotate(-90 171.3 175.9)">220pF</text>
<text x="143.4" y="181">IC1</text>
<text x="148.7" y="181">4093N</text>
<text x="171.5" y="180.4" transform="rotate(-90 171.5 180.4)">C1</text>
<text x="147.8" y="191.2">EINGANG_MOTOR</text>
<text x="110.5" y="206.6">78.12</text>
</g>
</svg>
